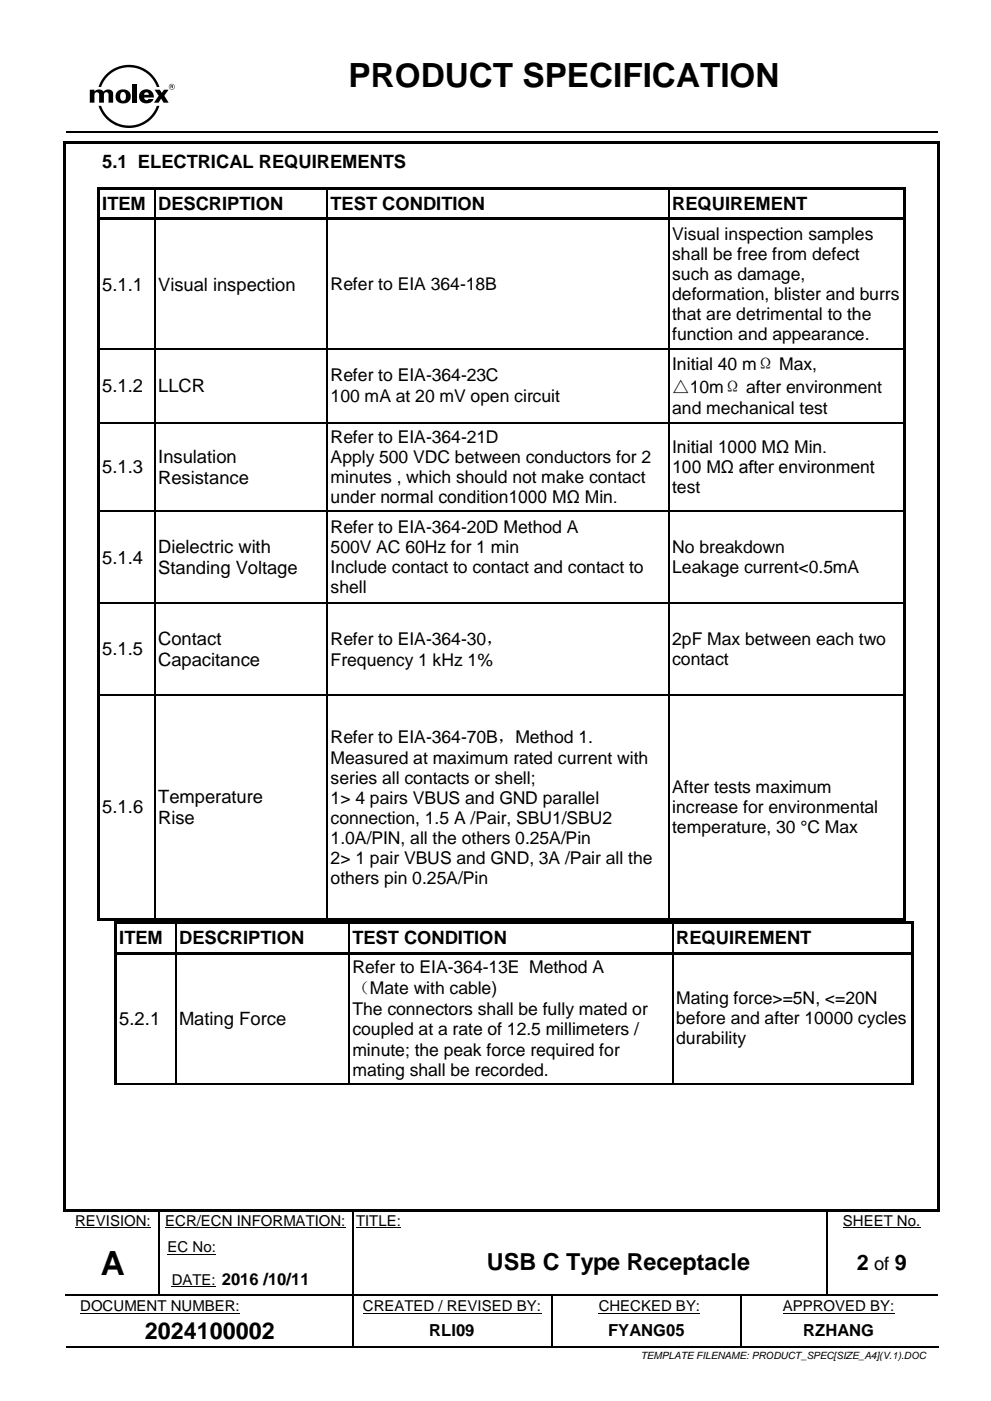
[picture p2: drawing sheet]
<svg xmlns="http://www.w3.org/2000/svg" width="210mm" height="297mm" viewBox="0 0 210 297" stroke-linecap="round" stroke-linejoin="round" font-family="sans-serif">
<path d="M14 27.9h184.7M14 256.4h19.5M33.8 256.4h40.8M74.9 256.4h11.9M87.1 256.4h88.2M175.6 256.4h22.7M74.7 279.2v6.1M116.9 279.2v6.1M14 285.5h60.6M74.9 285.5h41.8M117.1 285.5h39.9M157.3 285.5h41" fill="none" stroke="#000" stroke-width=".34"/>
<path d="M15.9 260.2h16.1M17 278.3h33.9M35 260.2h38.3M35.5 265.8h10.3M36.4 272.7h9.4M75.5 260.2h9.5M76.9 278.3h37.8M126.9 278.3h21.5M165.9 278.3h23.7M178.7 260.2h16.4" fill="none" stroke="#000" stroke-width=".21"/>
<g fill="#000">
<path d="M25.7 19.6l.2-.1a.74 .74 0 0 1 .7 .3 .74 .74 0 0 1 .1 .8 .62 .62 0 0 1-.6 .8 .62 .62 0 0 1-.6-.8v-.5zM24.8 19.4a1.59 1.59 0 0 0 1 2.5 1.59 1.59 0 0 0 1.9-1.8 1.71 1.71 0 0 0-2.9-.7z" fill-rule="evenodd"/>
<path d="M22.5 15.8a6.8 6.8 0 0 1 11.3 2.6h-.6a6.3 6.3 0 0 0-5.9-4.1 6.3 6.3 0 0 0-5.9 4.1h-.5l.6-1.4z" fill-rule="evenodd"/>
<path d="M32.8 19h1.1l.4 .7 .5-.7h.9l-.9 1.3 .9 1.5h-1l-.5-.9-.6 .9h-1l1-1.5z" fill-rule="evenodd"/>
<path d="M35.8 18.4a.63 .63 0 0 1 1.2 0 .63 .63 0 0 1-1.2 0zM35.9 18.4a.55 .55 0 0 0 1.1 0 .55 .55 0 0 0-1.1 0z" fill-rule="evenodd"/>
<path d="M36.3 18.2l.2 .1h-.2zM36.1 18.1v.6h.2v-.3l.4 .3-.1-.6z" fill-rule="evenodd"/>
<path d="M13.5 30h.5v.5h-.5z" fill-rule="evenodd"/>
<path d="M13.5 30h.5v.5h-.5z" fill-rule="evenodd"/>
<path d="M14 30h184.7v.5h-184.7z" fill-rule="evenodd"/>
<path d="M19 19h1v.4l.1-.1a1.28 1.28 0 0 1 1.9 .1 1.16 1.16 0 0 1 2 .3v2.1h-1v-1.8a.49 .49 0 0 0-.5-.5 .49 .49 0 0 0-.5 .5v1.8h-1v-1.8a.49 .49 0 0 0-.5-.5 .49 .49 0 0 0-.5 .5v1.8h-1z" fill-rule="evenodd"/>
<path d="M28.1 17.8h1v4h-1z" fill-rule="evenodd"/>
<path d="M29.8 19.4a1.58 1.58 0 0 0 .5 2.4 1.58 1.58 0 0 0 2.2-.8h-1a.51 .51 0 0 1-.6 .2 .51 .51 0 0 1-.3-.5h2a1.61 1.61 0 0 0-.9-1.6 1.61 1.61 0 0 0-1.9 .3zM30.7 19.7l.3-.1a.49 .49 0 0 1 .5 .5h-.9z" fill-rule="evenodd"/>
<path d="M20.9 22.4h.5a6.3 6.3 0 0 0 5.9 4.2 6.3 6.3 0 0 0 5.9-4.2h.6a6.8 6.8 0 0 1-6.5 4.7 6.8 6.8 0 0 1-6.4-4.7z" fill-rule="evenodd"/>
<path d="M198.7 30h.5v.5h-.5z" fill-rule="evenodd"/>
<path d="M198.7 30h.5v.5h-.5z" fill-rule="evenodd"/>
<path d="M20.7 39.6h.5v1.3h-.5z" fill-rule="evenodd"/>
<path d="M20.7 39.6h.5v.5h-.5z" fill-rule="evenodd"/>
<path d="M20.7 40.9h.5v5.3h-.5z" fill-rule="evenodd"/>
<path d="M20.7 46.2h.5v1.2h-.5z" fill-rule="evenodd"/>
<path d="M21.2 39.6h.5v.5h-.5z" fill-rule="evenodd"/>
<path d="M21.2 46.2h11.5v.5h-11.5z" fill-rule="evenodd"/>
<path d="M21.7 39.6h11v.5h-11z" fill-rule="evenodd"/>
<path d="M32.7 40.1h.2v.8h-.2z" fill-rule="evenodd"/>
<path d="M32.7 39.6h.5v.5h-.5z" fill-rule="evenodd"/>
<path d="M32.7 46.7h.2v.7h-.2z" fill-rule="evenodd"/>
<path d="M32.7 46.2h.5v.5h-.5z" fill-rule="evenodd"/>
<path d="M33.2 39.6h36v.5h-36z" fill-rule="evenodd"/>
<path d="M33.2 46.2h36v.5h-36z" fill-rule="evenodd"/>
<path d="M69.2 40.1h.2v.8h-.2z" fill-rule="evenodd"/>
<path d="M69.2 39.6h.5v.5h-.5z" fill-rule="evenodd"/>
<path d="M69.2 46.7h.2v.7h-.2z" fill-rule="evenodd"/>
<path d="M69.2 46.2h.5v.5h-.5z" fill-rule="evenodd"/>
<path d="M69.7 39.6h71.9v.5h-71.9z" fill-rule="evenodd"/>
<path d="M69.7 46.2h71.9v.5h-71.9z" fill-rule="evenodd"/>
<path d="M141.6 40.1h.2v.8h-.2z" fill-rule="evenodd"/>
<path d="M141.6 39.6h.5v.5h-.5z" fill-rule="evenodd"/>
<path d="M141.6 46.7h.2v.7h-.2z" fill-rule="evenodd"/>
<path d="M141.6 46.2h.5v.5h-.5z" fill-rule="evenodd"/>
<path d="M142.1 39.6h49.4v.5h-49.4z" fill-rule="evenodd"/>
<path d="M142.1 46.2h49.4v.5h-49.4z" fill-rule="evenodd"/>
<path d="M191.5 40.1h.5v.8h-.5z" fill-rule="evenodd"/>
<path d="M191.5 39.6h.5v.5h-.5z" fill-rule="evenodd"/>
<path d="M191.5 40.9h.5v5.3h-.5z" fill-rule="evenodd"/>
<path d="M191.5 46.2h.5v1.2h-.5z" fill-rule="evenodd"/>
<path d="M20.7 47.4h.5v26.4h-.5z" fill-rule="evenodd"/>
<path d="M20.7 73.8h.5v1h-.5z" fill-rule="evenodd"/>
<path d="M32.7 73.8h.2v1h-.2z" fill-rule="evenodd"/>
<path d="M69.2 73.8h.2v1h-.2z" fill-rule="evenodd"/>
<path d="M141.6 73.8h.2v1h-.2z" fill-rule="evenodd"/>
<path d="M191.5 47.4h.5v26.4h-.5z" fill-rule="evenodd"/>
<path d="M191.5 73.8h.5v1h-.5z" fill-rule="evenodd"/>
<path d="M20.7 74.8h.5v14.6h-.5z" fill-rule="evenodd"/>
<path d="M20.7 89.4h.5v1h-.5z" fill-rule="evenodd"/>
<path d="M32.7 89.4h.2v1h-.2z" fill-rule="evenodd"/>
<path d="M69.2 89.4h.2v1h-.2z" fill-rule="evenodd"/>
<path d="M141.6 89.4h.2v1h-.2z" fill-rule="evenodd"/>
<path d="M191.5 74.8h.5v14.6h-.5z" fill-rule="evenodd"/>
<path d="M191.5 89.4h.5v1h-.5z" fill-rule="evenodd"/>
<path d="M20.7 90.4h.5v17.8h-.5z" fill-rule="evenodd"/>
<path d="M20.7 108.2h.5v1h-.5z" fill-rule="evenodd"/>
<path d="M32.7 108.2h.2v1h-.2z" fill-rule="evenodd"/>
<path d="M69.2 108.2h.2v1h-.2z" fill-rule="evenodd"/>
<path d="M141.6 108.2h.2v1h-.2z" fill-rule="evenodd"/>
<path d="M191.5 90.4h.5v17.8h-.5z" fill-rule="evenodd"/>
<path d="M191.5 108.2h.5v1h-.5z" fill-rule="evenodd"/>
<path d="M20.7 109.2h.5v18.5h-.5z" fill-rule="evenodd"/>
<path d="M20.7 127.7h.5v1h-.5z" fill-rule="evenodd"/>
<path d="M32.7 127.7h.2v1h-.2z" fill-rule="evenodd"/>
<path d="M69.2 127.7h.2v1h-.2z" fill-rule="evenodd"/>
<path d="M141.6 127.7h.2v1h-.2z" fill-rule="evenodd"/>
<path d="M191.5 109.2h.5v18.5h-.5z" fill-rule="evenodd"/>
<path d="M191.5 127.7h.5v1h-.5z" fill-rule="evenodd"/>
<path d="M20.7 128.7h.5v18.4h-.5z" fill-rule="evenodd"/>
<path d="M20.7 147.1h.5v1h-.5z" fill-rule="evenodd"/>
<path d="M32.7 147.1h.2v1h-.2z" fill-rule="evenodd"/>
<path d="M69.2 147.1h.2v1h-.2z" fill-rule="evenodd"/>
<path d="M141.6 147.1h.2v1h-.2z" fill-rule="evenodd"/>
<path d="M191.5 128.7h.5v18.4h-.5z" fill-rule="evenodd"/>
<path d="M191.5 147.1h.5v1h-.5z" fill-rule="evenodd"/>
<path d="M20.7 148.1h.5v46.6h-.5z" fill-rule="evenodd"/>
<path d="M20.7 194.7h.5v.5h-.5z" fill-rule="evenodd"/>
<path d="M20.7 194.7h.5v.5h-.5z" fill-rule="evenodd"/>
<path d="M21.2 194.7h11.5v.5h-11.5z" fill-rule="evenodd"/>
<path d="M24.3 195.2h.5v1.3h-.5z" fill-rule="evenodd"/>
<path d="M24.3 195.2h.5v.5h-.5z" fill-rule="evenodd"/>
<path d="M24.8 195.2h12.3v.5h-12.3z" fill-rule="evenodd"/>
<path d="M32.7 194.7h.5v.5h-.5z" fill-rule="evenodd"/>
<path d="M33.2 194.7h36v.5h-36z" fill-rule="evenodd"/>
<path d="M37.1 195.7h.2v.8h-.2z" fill-rule="evenodd"/>
<path d="M37.1 195.2h.5v.5h-.5z" fill-rule="evenodd"/>
<path d="M37.6 195.2h36.2v.5h-36.2z" fill-rule="evenodd"/>
<path d="M69.2 194.7h.5v.5h-.5z" fill-rule="evenodd"/>
<path d="M69.7 194.7h71.9v.5h-71.9z" fill-rule="evenodd"/>
<path d="M73.8 195.7h.3v.8h-.3z" fill-rule="evenodd"/>
<path d="M73.8 195.2h.5v.5h-.5z" fill-rule="evenodd"/>
<path d="M74.3 195.2h68.1v.5h-68.1z" fill-rule="evenodd"/>
<path d="M141.6 194.7h.5v.5h-.5z" fill-rule="evenodd"/>
<path d="M142.1 194.7h49.4v.5h-49.4z" fill-rule="evenodd"/>
<path d="M142.4 195.7h.3v.8h-.3z" fill-rule="evenodd"/>
<path d="M142.4 195.2h.5v.5h-.5z" fill-rule="evenodd"/>
<path d="M142.9 195.2h50.2v.5h-50.2z" fill-rule="evenodd"/>
<path d="M191.5 148.1h.5v46.6h-.5z" fill-rule="evenodd"/>
<path d="M191.5 194.7h.5v.5h-.5z" fill-rule="evenodd"/>
<path d="M191.5 194.7h.5v.5h-.5z" fill-rule="evenodd"/>
<path d="M193.1 195.2h.5v1.3h-.5z" fill-rule="evenodd"/>
<path d="M193.1 195.2h.5v.5h-.5z" fill-rule="evenodd"/>
<path d="M24.3 196.5h.5v5.2h-.5z" fill-rule="evenodd"/>
<path d="M24.3 201.7h.5v1.1h-.5z" fill-rule="evenodd"/>
<path d="M24.8 201.7h12.3v.6h-12.3z" fill-rule="evenodd"/>
<path d="M37.1 202.3h.2v.5h-.2z" fill-rule="evenodd"/>
<path d="M37.1 201.7h.5v.6h-.5z" fill-rule="evenodd"/>
<path d="M37.6 201.7h36.2v.6h-36.2z" fill-rule="evenodd"/>
<path d="M73.8 202.3h.3v.5h-.3z" fill-rule="evenodd"/>
<path d="M73.8 201.7h.5v.6h-.5z" fill-rule="evenodd"/>
<path d="M74.3 201.7h68.1v.6h-68.1z" fill-rule="evenodd"/>
<path d="M142.4 202.3h.3v.5h-.3z" fill-rule="evenodd"/>
<path d="M142.4 201.7h.5v.6h-.5z" fill-rule="evenodd"/>
<path d="M142.9 201.7h50.2v.6h-50.2z" fill-rule="evenodd"/>
<path d="M193.1 196.5h.5v5.2h-.5z" fill-rule="evenodd"/>
<path d="M193.1 201.7h.5v1.1h-.5z" fill-rule="evenodd"/>
<path d="M24.3 202.8h.5v26.8h-.5z" fill-rule="evenodd"/>
<path d="M37.1 229.6h.2v.3h-.2z" fill-rule="evenodd"/>
<path d="M73.8 229.6h.3v.3h-.3z" fill-rule="evenodd"/>
<path d="M142.4 229.6h.3v.3h-.3z" fill-rule="evenodd"/>
<path d="M193.1 202.8h.5v26.8h-.5z" fill-rule="evenodd"/>
<path d="M193.1 229.6h.5v.3h-.5z" fill-rule="evenodd"/>
<path d="M13.5 30.5h.5v225.7h-.5z" fill-rule="evenodd"/>
<path d="M13.5 256.2h.5v.5h-.5z" fill-rule="evenodd"/>
<path d="M13.5 256.2h.5v.5h-.5z" fill-rule="evenodd"/>
<path d="M14 256.2h184.7v.5h-184.7z" fill-rule="evenodd"/>
<path d="M33.5 256.6h.2v.2h-.2z" fill-rule="evenodd"/>
<path d="M33.5 256.2h.3v.4h-.3z" fill-rule="evenodd"/>
<path d="M74.6 256.6h.3v.2h-.3z" fill-rule="evenodd"/>
<path d="M74.6 256.2h.3v.4h-.3z" fill-rule="evenodd"/>
<path d="M86.8 256.2h.3v.4h-.3z" fill-rule="evenodd"/>
<path d="M175.3 256.6h.2v.2h-.2z" fill-rule="evenodd"/>
<path d="M175.3 256.2h.3v.4h-.3z" fill-rule="evenodd"/>
<path d="M198.3 256.2h.4v.4h-.4z" fill-rule="evenodd"/>
<path d="M198.7 30.5h.5v225.7h-.5z" fill-rule="evenodd"/>
<path d="M198.7 256.2h.5v.5h-.5z" fill-rule="evenodd"/>
<path d="M198.7 256.2h.5v.5h-.5z" fill-rule="evenodd"/>
<path d="M33.5 260.6h.2v.9h-.2z" fill-rule="evenodd"/>
<path d="M33.5 267.5h.2v.9h-.2z" fill-rule="evenodd"/>
<path d="M33.5 274.4h.2v.2h-.2z" fill-rule="evenodd"/>
<path d="M45.8 274.4h.3v.2h-.3z" fill-rule="evenodd"/>
<path d="M74.6 278.7h.3v.5h-.3z" fill-rule="evenodd"/>
<path d="M74.6 260.6h.3v.9h-.3z" fill-rule="evenodd"/>
<path d="M74.6 267.5h.3v.9h-.3z" fill-rule="evenodd"/>
<path d="M74.6 274.4h.3v.5h-.3z" fill-rule="evenodd"/>
<path d="M86.8 274.4h.3v.2h-.3z" fill-rule="evenodd"/>
<path d="M116.7 278.7h.4v.5h-.4z" fill-rule="evenodd"/>
<path d="M116.8 274.6h.2v.3h-.2z" fill-rule="evenodd"/>
<path d="M116.8 274.4h.2v.2h-.2z" fill-rule="evenodd"/>
<path d="M157 274.6h.3v.3h-.3z" fill-rule="evenodd"/>
<path d="M157 274.4h.3v.2h-.3z" fill-rule="evenodd"/>
<path d="M157 278.7h.3v.5h-.3z" fill-rule="evenodd"/>
<path d="M175.3 260.6h.2v.9h-.2z" fill-rule="evenodd"/>
<path d="M175.3 267.5h.2v.9h-.2z" fill-rule="evenodd"/>
<path d="M175.3 274.4h.2v.2h-.2z" fill-rule="evenodd"/>
<path d="M74.6 285.3h.3v.3h-.3z" fill-rule="evenodd"/>
<path d="M116.7 285.3h.4v.3h-.4z" fill-rule="evenodd"/>
<path d="M157 285.3h.3v.3h-.3z" fill-rule="evenodd"/>
<path d="M198.3 285.3h.4v.3h-.4z" fill-rule="evenodd"/>
<path d="M198.6 285.3h.3v.3h-.3z" fill-rule="evenodd"/>
</g>
<g fill="none" stroke="#000" stroke-width=".25">
<path d="M32.8 40.9v5.3M32.8 47.4v26.4M69.3 40.9v5.3M69.3 47.4v26.4M141.7 40.9v5.3M141.7 47.4v26.4M21.2 73.9h11.5M32.8 74.8v14.6M32.9 73.9h36.3M69.3 74.8v14.6M69.4 73.9h72.2M141.7 74.8v14.6"/>
<path d="M141.8 73.9h49.7M21.2 89.6h11.5M32.8 90.4v17.8M32.9 89.6h36.3M69.3 90.4v17.8M69.4 89.6h72.2M141.7 90.4v17.8M141.8 89.6h49.7M21.2 108.3h11.5M32.8 109.2v18.5M32.9 108.3h36.3M69.3 109.2v18.5"/>
<path d="M69.4 108.3h72.2M141.7 109.2v18.5M141.8 108.3h49.7M21.2 127.8h11.5M32.8 128.7v18.4M32.9 127.8h36.3M69.3 128.7v18.4M69.4 127.8h72.2M141.7 128.7v18.4M141.8 127.8h49.7M21.2 147.2h11.5M32.8 148.1v46.6"/>
<path d="M32.9 147.2h36.3M69.3 148.1v46.6M69.4 147.2h72.2M141.7 148.1v46.6M141.8 147.2h49.7M37.2 196.5v5.2M73.9 196.5v5.2M142.6 196.5v5.2M37.2 202.8v26.8M73.9 202.8v26.8M142.6 202.8v26.8M24.3 229.7h12.8"/>
<path d="M37.3 229.7h36.5M74.1 229.7h68.3M142.7 229.7h50.4M33.6 256.8v3.8M74.7 256.8v3.8M175.4 256.8v3.8M14 274.5h19.5M33.6 261.5v6M33.6 268.4v6M33.7 274.5h12.1M46.1 274.5h28.5M74.7 261.5v6"/>
<path d="M74.7 268.4v6M74.7 274.9v3.8M74.9 274.5h11.9M87.1 274.5h29.7M116.9 274.9v3.8M117 274.5h40M157.1 274.9v3.8M157.1 279.2v6.1M157.3 274.5h18M175.4 261.5v6M175.4 268.4v6M175.5 274.5h23.2"/>
</g>
<g font-size="7.1">
<text x="73.9" y="18.5">PRODUCT SPECIFICATION</text>
<text x="21.4" y="270.1">A</text>
</g>
<g font-size="5">
<text x="103.2" y="269.1">USB C Type Receptacle</text>
<text x="30.7" y="283.8">2024100002</text>
</g>
<g font-size="4.6">
<text x="181.6" y="269.2">2</text>
<text x="189.6" y="269.2">9</text>
</g>
<g font-size="3.9">
<text x="21.7" y="35.6">5.1 ELECTRICAL REQUIREMENTS</text>
<text x="21.7" y="44.5">ITEM</text>
<text x="33.5" y="44.5">DESCRIPTION</text>
<text x="70.1" y="44.5">TEST CONDITION</text>
<text x="142.5" y="44.5">REQUIREMENT</text>
<text x="21.7" y="61.6">5.1.1</text>
<text x="33.5" y="61.6">Visual inspection</text>
<text x="21.7" y="83.1">5.1.2</text>
<text x="33.5" y="83.1">LLCR</text>
<text x="21.7" y="100.3">5.1.3</text>
<text x="33.5" y="98.1">Insulation</text>
<text x="33.5" y="102.5">Resistance</text>
<text x="21.7" y="119.4">5.1.4</text>
<text x="33.5" y="117.2">Dielectric with</text>
<text x="33.5" y="121.7">Standing Voltage</text>
<text x="33.5" y="136.6">Contact</text>
<text x="21.7" y="138.9">5.1.5</text>
<text x="33.5" y="141.1">Capacitance</text>
<text x="21.7" y="172.4">5.1.6</text>
<text x="33.5" y="170.2">Temperature</text>
<text x="33.5" y="174.6">Rise</text>
<text x="25.3" y="200">ITEM</text>
<text x="38" y="200">DESCRIPTION</text>
<text x="74.7" y="200">TEST CONDITION</text>
<text x="143.3" y="200">REQUIREMENT</text>
<text x="25.3" y="217.2">5.2.1</text>
<text x="38" y="217.2">Mating Force</text>
<text x="185.3" y="269.2">of</text>
</g>
<g font-size="3.7">
<text x="142.5" y="50.8">Visual inspection samples</text>
<text x="142.5" y="55.1">shall be free from defect</text>
<text x="142.5" y="59.4">such as damage,</text>
<text x="70.1" y="61.5">Refer to EIA 364-18B</text>
<text x="142.5" y="63.6">deformation, blister and burrs</text>
<text x="142.5" y="67.9">that are detrimental to the</text>
<text x="142.5" y="72.1">function and appearance.</text>
<text x="70.1" y="80.8">Refer to EIA-364-23C</text>
<text x="142.5" y="78.5">Initial 40 mΩ Max,</text>
<text x="142.5" y="83.3">△10mΩ after environment</text>
<text x="70.1" y="85.1">100 mA at 20 mV open circuit</text>
<text x="142.5" y="87.8">and mechanical test</text>
<text x="70.1" y="93.8">Refer to EIA-364-21D</text>
<text x="142.5" y="95.9">Initial 1000 MΩ Min.</text>
<text x="70.1" y="98.1">Apply 500 VDC between conductors for 2</text>
<text x="142.5" y="100.2">100 MΩ after environment</text>
<text x="70.1" y="102.3">minutes , which should not make contact</text>
<text x="70.1" y="106.6">under normal condition1000 MΩ Min.</text>
<text x="142.5" y="104.5">test</text>
<text x="70.1" y="112.9">Refer to EIA-364-20D Method A</text>
<text x="70.1" y="117.2">500V AC 60Hz for 1 min</text>
<text x="142.5" y="117.2">No breakdown</text>
<text x="70.1" y="121.5">Include contact to contact and contact to</text>
<text x="70.1" y="125.7">shell</text>
<text x="142.5" y="121.5">Leakage current&lt;0.5mA</text>
<text x="70.1" y="136.7">Refer to EIA-364-30，</text>
<text x="142.5" y="136.6">2pF Max between each two</text>
<text x="70.1" y="141.2">Frequency 1 kHz 1%</text>
<text x="142.5" y="140.9">contact</text>
<text x="70.1" y="157.4">Refer to EIA-364-70B，Method 1.</text>
<text x="70.1" y="161.9">Measured at maximum rated current with</text>
<text x="70.1" y="166.1">series all contacts or shell;</text>
<text x="70.1" y="170.4">1&gt; 4 pairs VBUS and GND parallel</text>
<text x="142.5" y="168">After tests maximum</text>
<text x="142.5" y="172.3">increase for environmental</text>
<text x="70.1" y="174.7">connection, 1.5 A /Pair, SBU1/SBU2</text>
<text x="70.1" y="178.9">1.0A/PIN, all the others 0.25A/Pin</text>
<text x="142.5" y="176.5">temperature, 30 °C Max</text>
<text x="70.1" y="183.2">2&gt; 1 pair VBUS and GND, 3A /Pair all the</text>
<text x="70.1" y="187.4">others pin 0.25A/Pin</text>
<text x="74.7" y="206.2">Refer to EIA-364-13E Method A</text>
<text x="74.7" y="210.7">（Mate with cable)</text>
<text x="74.7" y="215.2">The connectors shall be fully mated or</text>
<text x="143.3" y="212.8">Mating force&gt;=5N, &lt;=20N</text>
<text x="74.7" y="219.4">coupled at a rate of 12.5 millimeters /</text>
<text x="143.3" y="217.1">before and after 10000 cycles</text>
<text x="143.3" y="221.3">durability</text>
<text x="74.7" y="223.7">minute; the peak force required for</text>
<text x="74.7" y="228">mating shall be recorded.</text>
</g>
<g font-size="3.5">
<text x="91" y="283.2">RLI09</text>
<text x="128.9" y="283.2">FYANG05</text>
<text x="170.3" y="283.2">RZHANG</text>
</g>
<g font-size="3.2">
<text x="15.9" y="259.8">REVISION:</text>
<text x="35" y="259.8">ECR/ECN INFORMATION:</text>
<text x="75.5" y="259.8">TITLE:</text>
<text x="178.7" y="259.8">SHEET No.</text>
<text x="35.5" y="265.3">EC No:</text>
<text x="36.4" y="272.2">DATE: 2016 /10/11</text>
<text x="17" y="277.8">DOCUMENT NUMBER:</text>
<text x="76.9" y="277.8">CREATED / REVISED BY:</text>
<text x="126.9" y="277.8">CHECKED BY:</text>
<text x="165.9" y="277.8">APPROVED BY:</text>
</g>
<text font-size="2.1" x="135.8" y="288.1">TEMPLATE FILENAME: PRODUCT_SPEC[SIZE_A4](V.1).DOC</text>
</svg>
